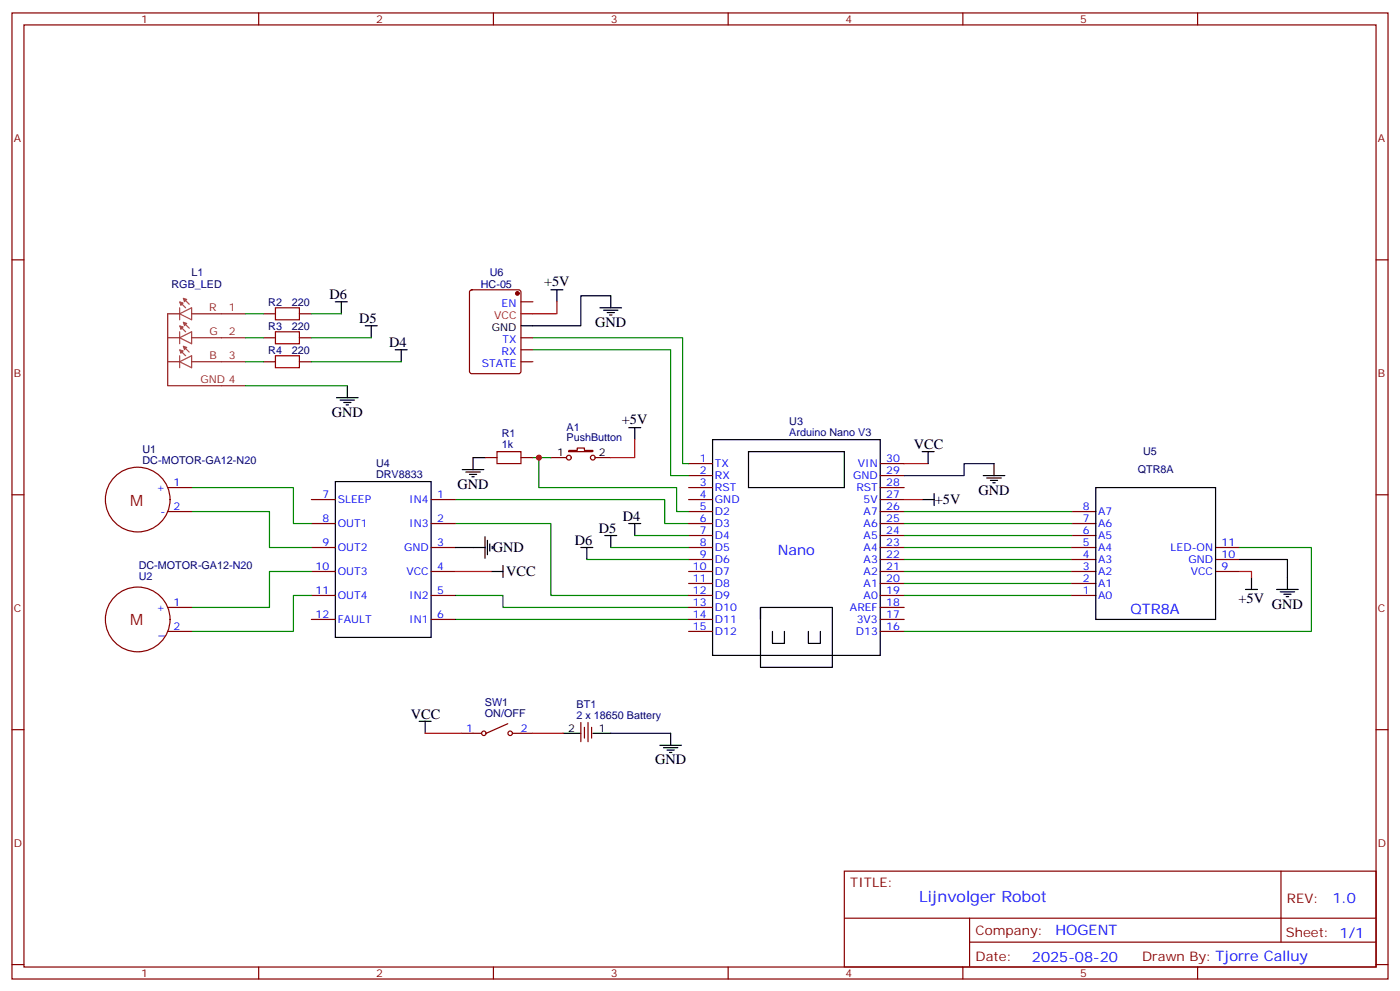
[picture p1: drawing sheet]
<svg xmlns="http://www.w3.org/2000/svg" width="412mm" height="292mm" viewBox="0 0 412 292" stroke-linecap="round" stroke-linejoin="round" font-family="sans-serif">
<g fill="none" stroke="#870000" stroke-width=".35">
<path d="M3.5 3.8h405.4v284.3h-405.4zM7.1 7.3h398.2v277.3h-398.2zM76.2 3.8v3.5M145.3 3.8v3.5M214.5 3.8v3.5M283.6 3.8v3.5M352.8 3.8v3.5M3.5 76.5h3.6M405.3 76.5h3.6M77.6 99.4h3.5M77.6 92.4h3.5M88.2 99.4h3.5"/>
<path d="M88.2 92.4h3.5M138.5 85.5l.5-.2h13.8l.6 .4 .1 23.6-.5 .6-14 .1-.7-.5v-23.5zM153.5 88.8h3.5M153.5 99.4h3.5M77.6 106.5h3.5M88.2 106.5h3.5M153.5 102.9h3.5M153.5 106.5h3.5M142.9 134.7h3.5M153.5 134.7h3.5M162.3 134.7h4.6M167.6 132.6h2.4v-.7h2.2v.7h2.4v.3h-7z"/>
<path d="M175.3 134.7h4.6M202.8 136.5h7.1M202.8 140h7.1M259.3 136.5h7M259.3 140h7M3.5 145.6h3.6M49.4 143.5h7M49.4 150.6h7M91.7 154.1h7.1M91.7 147h7.1M127 154.1h7.1M127 147h7.1"/>
<path d="M202.8 154.1h7.1M202.8 147h7.1M202.8 143.5h7.1M202.8 150.6h7.1M202.8 157.6h7.1M259.3 154.1h7M259.3 147h7M259.3 143.5h7M259.3 150.6h7M259.3 157.6h7M315.7 154.1h7.1M315.7 150.6h7.1"/>
<path d="M315.7 157.6h7.1M405.3 145.6h3.6M49.4 178.8h7M91.7 175.3h7.1M91.7 168.2h7.1M91.7 161.1h7.1M127 175.3h7.1M127 168.2h7.1M127 161.1h7.1M202.8 175.3h7.1M202.8 168.2h7.1M202.8 161.1h7.1"/>
<path d="M202.8 164.7h7.1M202.8 171.7h7.1M202.8 178.8h7.1M259.3 175.3h7M259.3 168.2h7M259.3 161.1h7M259.3 164.7h7M259.3 171.7h7M259.3 178.8h7M315.7 175.3h7.1M315.7 168.2h7.1M315.7 161.1h7.1"/>
<path d="M315.7 164.7h7.1M315.7 171.7h7.1M358.1 168.2h7M358.1 161.1h7M358.1 164.7h7M49.4 185.8h7M91.7 182.3h7.1M127 182.3h7.1M202.8 182.3h7.1M202.8 185.8h7.1M259.3 182.3h7M259.3 185.8h7"/>
<path d="M3.5 214.8h3.6M135.8 215.8h6M149.6 213l-6.4 2.8M151 215.8h6M171.1 212.7v5.6M172.2 214.1v3.1M173.2 212.7v5.6M174.3 214.1v3.1M405.3 214.8h3.6M248.7 256.4h156.6v28.2h-156.6zM377.3 256.4v20.9M248.7 270.2h156.5"/>
<path d="M285.6 277.3h119.6M285.6 270.2v14.2M3.5 283.9h3.6M76.2 284.6v3.5M145.3 284.6v3.5M214.5 284.6v3.5M283.6 284.6v3.5M352.8 284.6v3.5M405.3 283.9h3.6"/>
<circle cx="167.6" cy="134.7" r=".71"/>
<circle cx="174.6" cy="134.7" r=".71"/>
<circle cx="40.6" cy="147" r="9.5"/>
<circle cx="40.6" cy="182.3" r="9.5"/>
<circle cx="142.5" cy="215.8" r=".66"/>
<circle cx="150.3" cy="215.8" r=".66"/>
</g>
<path d="M164 88.8v3.6h-10.5M187 129.4v5.3h-7.1M266.3 136.5h7.1M266.3 147h5.3M134.1 168.2h10.5M365.1 168.2h3.6v1.8M125.2 215.8h10.6M157 215.8h8.8" fill="none" stroke="#f00" stroke-width=".35"/>
<g fill="none" stroke="#000" stroke-width=".35">
<path d="M98.8 88.8h3.5M100.5 88.8v3.6M107.6 95.9h3.5M109.4 95.9v3.5M162.3 85.3h3.5M164 85.3v3.5M176.7 90.6h6.4M177.8 91.3h4.2M178.9 92h2.1M179.6 92.7h.7M179.9 90.6v-3.5h-8.8v8.8h-17.6M99.1 117.1h6.4"/>
<path d="M100.2 117.8h4.2M101.2 118.5h2.2M102 119.2h.7M102.3 113.5v3.6M116.4 102.9h3.5M118.2 102.9v3.6M136.2 138.2h6.3M137.2 138.9h4.3M138.3 139.6h2.1M142.9 134.7h-3.6v3.5M185.2 125.9h3.5M187 125.9v3.5"/>
<path d="M209.9 129.4h49.4v63.5h-49.4zM220.5 132.9h28.2v10.6h-28.2zM271.6 132.9h3.6M273.4 132.9v3.6M289.6 140h6.4M292.8 136.5v3.5M98.8 141.7h28.2v45.9h-28.2zM139 140.3h.7M142.9 158v6.3M143.6 159v4.3M178.2 157.6h3.5M179.9 157.6v3.5"/>
<path d="M185.2 154.1h3.5M187 154.1v3.5M271.6 147h3.6M275.2 145.3v3.5M290.7 140.7h4.2M291.7 141.4h2.2M292.5 142.1h.7M322.8 143.5h35.3v38.8h-35.3zM134.1 161.1h8.8M144.3 160.1v2.1M144.6 168.2h3.6M145 160.8v.7"/>
<path d="M148.2 166.4v3.6M171.1 161.1h3.5M172.9 161.1v3.6M224 178.8v17.6h21.2v-17.6h-21.2v3.5M365.1 164.7h14.1v8.8M366.9 173.5h3.5M368.7 170v3.5M376.1 173.5h6.3M377.1 174.2h4.3M378.2 174.9h2.1M378.9 175.6h.7M227.5 185.8v3.6h3.6v-3.6"/>
<path d="M238.1 185.8v3.6h3.6v-3.6M123.5 212.3h3.5M125.2 212.3v3.5M165.8 215.8h5.3M174.6 215.8h5.3M194.4 219.4h6.3M197.6 215.8v3.6M195.4 220.1h4.3M196.5 220.8h2.1M197.2 221.5h.7"/>
</g>
<g fill="none" stroke="#008700" stroke-width=".35">
<path d="M72.3 92.4h5.3M72.3 99.4h5.3M91.7 92.4h8.8M91.7 99.4h17.7M157 99.4h44.1v37.1h1.7M72.3 113.5h30M72.3 106.5h5.3M91.7 106.5h26.5M157 102.9h40.6v37.1h5.2M157 134.7h5.3M158.7 134.7v8.8h40.6v7.1h3.5M56.4 143.5h30v10.6h5.3"/>
<path d="M56.4 150.6h23v10.5h12.3M134.1 147h61.7v7.1h7M134.1 154.1h28.2v21.2h40.5M187 157.6h15.8M266.3 157.6h49.4M266.3 154.1h49.4M266.3 150.6h49.4M91.7 175.3h-5.3v10.5h-30M91.7 168.2h-12.3v10.6h-23M134.1 175.3h14.1v3.5h54.6M172.9 164.7h29.9M179.9 161.1h22.9"/>
<path d="M266.3 175.3h49.4M266.3 171.7h49.4M266.3 168.2h49.4M266.3 164.7h49.4M266.3 161.1h49.4M365.1 161.1h21.2v24.7h-120M134.1 182.3h68.7"/>
</g>
<path d="M292.8 136.5h-8.8v3.5h-17.7M179.9 215.8h17.7" fill="none" stroke="#003" stroke-width=".35"/>
<circle cx="152.4" cy="86.4" r=".53" fill="#870000" stroke="#870000" stroke-width=".35"/>
<path d="M81.1 90.6h7.1v3.5h-7.1zM81.1 97.6h7.1v3.6h-7.1zM81.1 104.7h7.1v3.5h-7.1zM146.4 132.9h7.1v3.6h-7.1z" fill="none" stroke="#a10000" stroke-width=".35"/>
<path d="M52.9 90.6v3.5M52.9 97.6v3.6M52.9 92.4l3.5-1.8v3.5zM52.9 99.4l3.5-1.8v3.6zM53.4 89.4l1.3 1.2M53.4 96.4l1.3 1.2M54.5 88.3l1.2 1.2M54.5 95.4l1.2 1.2M52.9 104.7v3.5M52.9 106.5l3.5-1.8v3.5zM53.4 103.5l1.3 1.2M54.5 102.4l1.2 1.2" fill="none" stroke="#a64a4a" stroke-width=".35"/>
<g fill="#a64a4a" stroke="#a64a4a" stroke-width=".29">
<path d="M52.9 102.9l1.1 .4-.7 .7z"/>
<path d="M54 101.9l1 .3-.7 .7z"/>
<path d="M52.9 88.8l1.1 .4-.7 .7z"/>
<path d="M54 87.8l1 .3-.7 .7z"/>
<path d="M52.9 95.9l1.1 .3-.7 .7z"/>
<path d="M54 94.8l1 .4-.7 .7z"/>
</g>
<path d="M49.4 99.4h3.5M52.9 92.4h-3.5v21.1h22.9M56.4 99.4h15.9M56.4 92.4h15.9M49.4 106.5h3.5M56.4 106.5h15.9" fill="none" stroke="#8c2424" stroke-width=".35"/>
<circle cx="158.8" cy="134.7" r=".88" fill="#c00"/>
<g font-size="4.6" fill="#800">
<text x="38.3" y="149.1">M</text>
<text x="38.3" y="183.8">M</text>
</g>
<text font-size="4.6" fill="#00f" x="270.8" y="265.4">Lijnvolger Robot</text>
<g font-size="4.2">
<text x="97" y="88.1">D6</text>
<text x="160.3" y="84.2">+5V</text>
<text x="105.8" y="95.2">D5</text>
<text x="175.3" y="96.2">GND</text>
<text x="114.7" y="102.2">D4</text>
<text x="97.7" y="122.7">GND</text>
<text x="183.2" y="124.8">+5V</text>
<text x="269.2" y="132.2">VCC</text>
<text x="134.8" y="143.9">GND</text>
<text x="275.3" y="148.5">+5V</text>
<text x="288.2" y="145.6">GND</text>
<text x="183.4" y="153.4">D4</text>
<text x="169.3" y="160.4">D6</text>
<text x="176.4" y="156.9">D5</text>
<text x="145.2" y="162.6">GND</text>
<text x="149.1" y="169.6">VCC</text>
<text x="364.8" y="177.4">+5V</text>
<text x="374.6" y="179.1">GND</text>
<text x="121" y="211.6">VCC</text>
<text x="193" y="225">GND</text>
</g>
<g font-size="4.2" fill="#00f">
<text x="229.1" y="163.4">Nano</text>
<text x="333" y="180.6">QTR8A</text>
<text x="392.5" y="265.7">1.0</text>
<text x="310.9" y="275.2">HOGENT</text>
<text x="304" y="283">2025-08-20</text>
</g>
<g font-size="3.9" fill="#800">
<text x="250.5" y="261">TITLE:</text>
<text x="379.1" y="265.7">REV:</text>
<text x="287.4" y="275.2">Company:</text>
<text x="378.7" y="275.8">Sheet: 1/1</text>
<text x="287.4" y="282.9">Date:</text>
<text x="336.4" y="282.9">Drawn By: Tjorre Calluy</text>
</g>
<g font-size="3.2" fill="#800">
<text x="41.6" y="6.8">1</text>
<text x="110.8" y="6.8">2</text>
<text x="179.9" y="6.8">3</text>
<text x="249.1" y="6.8">4</text>
<text x="318.2" y="6.8">5</text>
<text x="4.1" y="41.9">A</text>
<text x="405.9" y="41.9">A</text>
<text x="4.1" y="111.1">B</text>
<text x="405.9" y="111.1">B</text>
<text x="4.1" y="180.2">C</text>
<text x="405.9" y="180.2">C</text>
<text x="4.1" y="249.3">D</text>
<text x="405.9" y="249.3">D</text>
<text x="41.6" y="287.6">1</text>
<text x="110.8" y="287.6">2</text>
<text x="179.9" y="287.6">3</text>
<text x="249.1" y="287.6">4</text>
<text x="318.2" y="287.6">5</text>
</g>
<g font-size="3.2" fill="#000080">
<text x="56.4" y="81.1">L1</text>
<text x="144.3" y="81.1">U6</text>
<text x="50.5" y="84.7">RGB_LED</text>
<text x="79" y="90">R2</text>
<text x="86" y="90">220</text>
<text x="141.6" y="84.7">HC-05</text>
<text x="79" y="97">R3</text>
<text x="86" y="97">220</text>
<text x="79" y="104.1">R4</text>
<text x="86" y="104.1">220</text>
<text x="232.5" y="125.1">U3</text>
<text x="147.8" y="131.9">1k</text>
<text x="147.8" y="128.7">R1</text>
<text x="166.9" y="129.9">PushButton</text>
<text x="166.9" y="126.8">A1</text>
<text x="232.5" y="128.3">Arduino Nano V3</text>
<text x="42" y="136.5">DC-MOTOR-GA12-N20</text>
<text x="42" y="133.3">U1</text>
<text x="110.8" y="137.5">U4</text>
<text x="336.7" y="134.1">U5</text>
<text x="110.8" y="140.7">DRV8833</text>
<text x="335.2" y="139.4">QTR8A</text>
<text x="40.9" y="167.6">DC-MOTOR-GA12-N20</text>
<text x="40.9" y="170.7">U2</text>
<text x="142.8" y="207.9">SW1</text>
<text x="169.8" y="208.4">BT1</text>
<text x="142.8" y="211.1">ON/OFF</text>
<text x="169.8" y="211.6">2 x 18650 Battery</text>
</g>
<g font-size="3.2" fill="#8d2323">
<text x="61.6" y="91.7">R</text>
<text x="67.4" y="91.7">1</text>
<text x="61.7" y="98.7">G</text>
<text x="67.4" y="98.7">2</text>
<text x="61.7" y="105.8">B</text>
<text x="67.4" y="105.8">3</text>
<text x="59" y="112.8">GND 4</text>
</g>
<text font-size="3.2" fill="#f00" x="145.6" y="93.8">VCC</text>
<g font-size="3.2" fill="#00f">
<text x="147.8" y="90.2">EN</text>
<text x="148" y="100.8">TX</text>
<text x="141.9" y="107.9">STATE</text>
<text x="147.8" y="104.4">RX</text>
<text x="206.1" y="136.1">1</text>
<text x="210.6" y="137.5">TX</text>
<text x="252.7" y="137.5">VIN</text>
<text x="261.1" y="136.1">30</text>
<text x="51.2" y="143.2">1</text>
<text x="206.1" y="139.6">2</text>
<text x="206.1" y="143.2">3</text>
<text x="210.6" y="141">RX</text>
<text x="251.3" y="141">GND</text>
<text x="261.1" y="143.2">28</text>
<text x="261.1" y="139.6">29</text>
<text x="46.1" y="144.6">+</text>
<text x="95" y="146.7">7</text>
<text x="99.5" y="148.1">SLEEP</text>
<text x="120.6" y="148.1">IN4</text>
<text x="128.8" y="146.7">1</text>
<text x="206.1" y="146.7">4</text>
<text x="210.6" y="144.6">RST</text>
<text x="210.6" y="148.1">GND</text>
<text x="252.3" y="144.6">RST</text>
<text x="254.4" y="148.1">5V</text>
<text x="261.1" y="146.7">27</text>
<text x="47.2" y="151.6">-</text>
<text x="51.2" y="150.2">2</text>
<text x="95" y="153.7">8</text>
<text x="99.5" y="155.2">OUT1</text>
<text x="120.6" y="155.2">IN3</text>
<text x="128.8" y="153.7">2</text>
<text x="206.1" y="150.2">5</text>
<text x="206.1" y="153.7">6</text>
<text x="210.6" y="151.6">D2</text>
<text x="210.6" y="155.2">D3</text>
<text x="254.4" y="155.2">A6</text>
<text x="254.4" y="151.6">A7</text>
<text x="261.1" y="153.7">25</text>
<text x="261.1" y="150.2">26</text>
<text x="319" y="153.7">7</text>
<text x="319" y="150.2">8</text>
<text x="323.5" y="155.2">A6</text>
<text x="323.5" y="151.6">A7</text>
<text x="95" y="160.8">9</text>
<text x="128.8" y="160.8">3</text>
<text x="206.1" y="157.3">7</text>
<text x="206.1" y="160.8">8</text>
<text x="210.6" y="158.7">D4</text>
<text x="254.4" y="158.7">A5</text>
<text x="261.1" y="160.8">23</text>
<text x="261.1" y="157.3">24</text>
<text x="319" y="160.8">5</text>
<text x="319" y="157.3">6</text>
<text x="323.5" y="158.7">A5</text>
<text x="359.8" y="160.8">11</text>
<text x="93" y="167.9">10</text>
<text x="99.5" y="162.2">OUT2</text>
<text x="119" y="162.2">GND</text>
<text x="128.8" y="167.9">4</text>
<text x="204.1" y="167.9">10</text>
<text x="206.1" y="164.3">9</text>
<text x="210.6" y="162.2">D5</text>
<text x="210.6" y="165.7">D6</text>
<text x="254.4" y="165.7">A3</text>
<text x="254.4" y="162.2">A4</text>
<text x="261.1" y="167.9">21</text>
<text x="261.1" y="164.3">22</text>
<text x="319" y="167.9">3</text>
<text x="319" y="164.3">4</text>
<text x="323.5" y="165.7">A3</text>
<text x="323.5" y="162.2">A4</text>
<text x="344.8" y="162.2">LED-ON</text>
<text x="350.1" y="165.7">GND</text>
<text x="359.8" y="167.9">9</text>
<text x="359.8" y="164.3">10</text>
<text x="99.5" y="169.3">OUT3</text>
<text x="119.7" y="169.3">VCC</text>
<text x="204.1" y="171.4">11</text>
<text x="210.6" y="169.3">D7</text>
<text x="210.6" y="172.8">D8</text>
<text x="254.4" y="172.8">A1</text>
<text x="254.4" y="169.3">A2</text>
<text x="261.1" y="171.4">20</text>
<text x="319" y="171.4">2</text>
<text x="323.5" y="172.8">A1</text>
<text x="323.5" y="169.3">A2</text>
<text x="350.8" y="169.3">VCC</text>
<text x="46.1" y="179.8">+</text>
<text x="51.2" y="178.4">1</text>
<text x="93" y="174.9">11</text>
<text x="99.5" y="176.3">OUT4</text>
<text x="120.6" y="176.3">IN2</text>
<text x="128.8" y="174.9">5</text>
<text x="204.1" y="174.9">12</text>
<text x="204.1" y="178.4">13</text>
<text x="210.6" y="176.3">D9</text>
<text x="210.6" y="179.8">D10</text>
<text x="250.4" y="179.8">AREF</text>
<text x="254.4" y="176.3">A0</text>
<text x="261.1" y="178.4">18</text>
<text x="261.1" y="174.9">19</text>
<text x="319" y="174.9">1</text>
<text x="323.5" y="176.3">A0</text>
<text x="51.2" y="185.5">2</text>
<text x="93" y="182">12</text>
<text x="99.5" y="183.4">FAULT</text>
<text x="120.6" y="183.4">IN1</text>
<text x="128.8" y="182">6</text>
<text x="204.1" y="182">14</text>
<text x="204.1" y="185.5">15</text>
<text x="210.6" y="183.4">D11</text>
<text x="252.4" y="183.4">3V3</text>
<text x="261.1" y="185.5">16</text>
<text x="261.1" y="182">17</text>
<text x="46.7" y="186.9">_</text>
<text x="210.6" y="186.9">D12</text>
<text x="252.1" y="186.9">D13</text>
<text x="137.3" y="215.5">1</text>
<text x="153.5" y="215.5">2</text>
</g>
<g font-size="3.2">
<text x="144.9" y="97.3">GND</text>
<text x="164.1" y="134.3">1</text>
<text x="176.4" y="134.3">2</text>
<text x="167.3" y="215.5">2</text>
<text x="176.4" y="215.5">1</text>
</g>
</svg>
